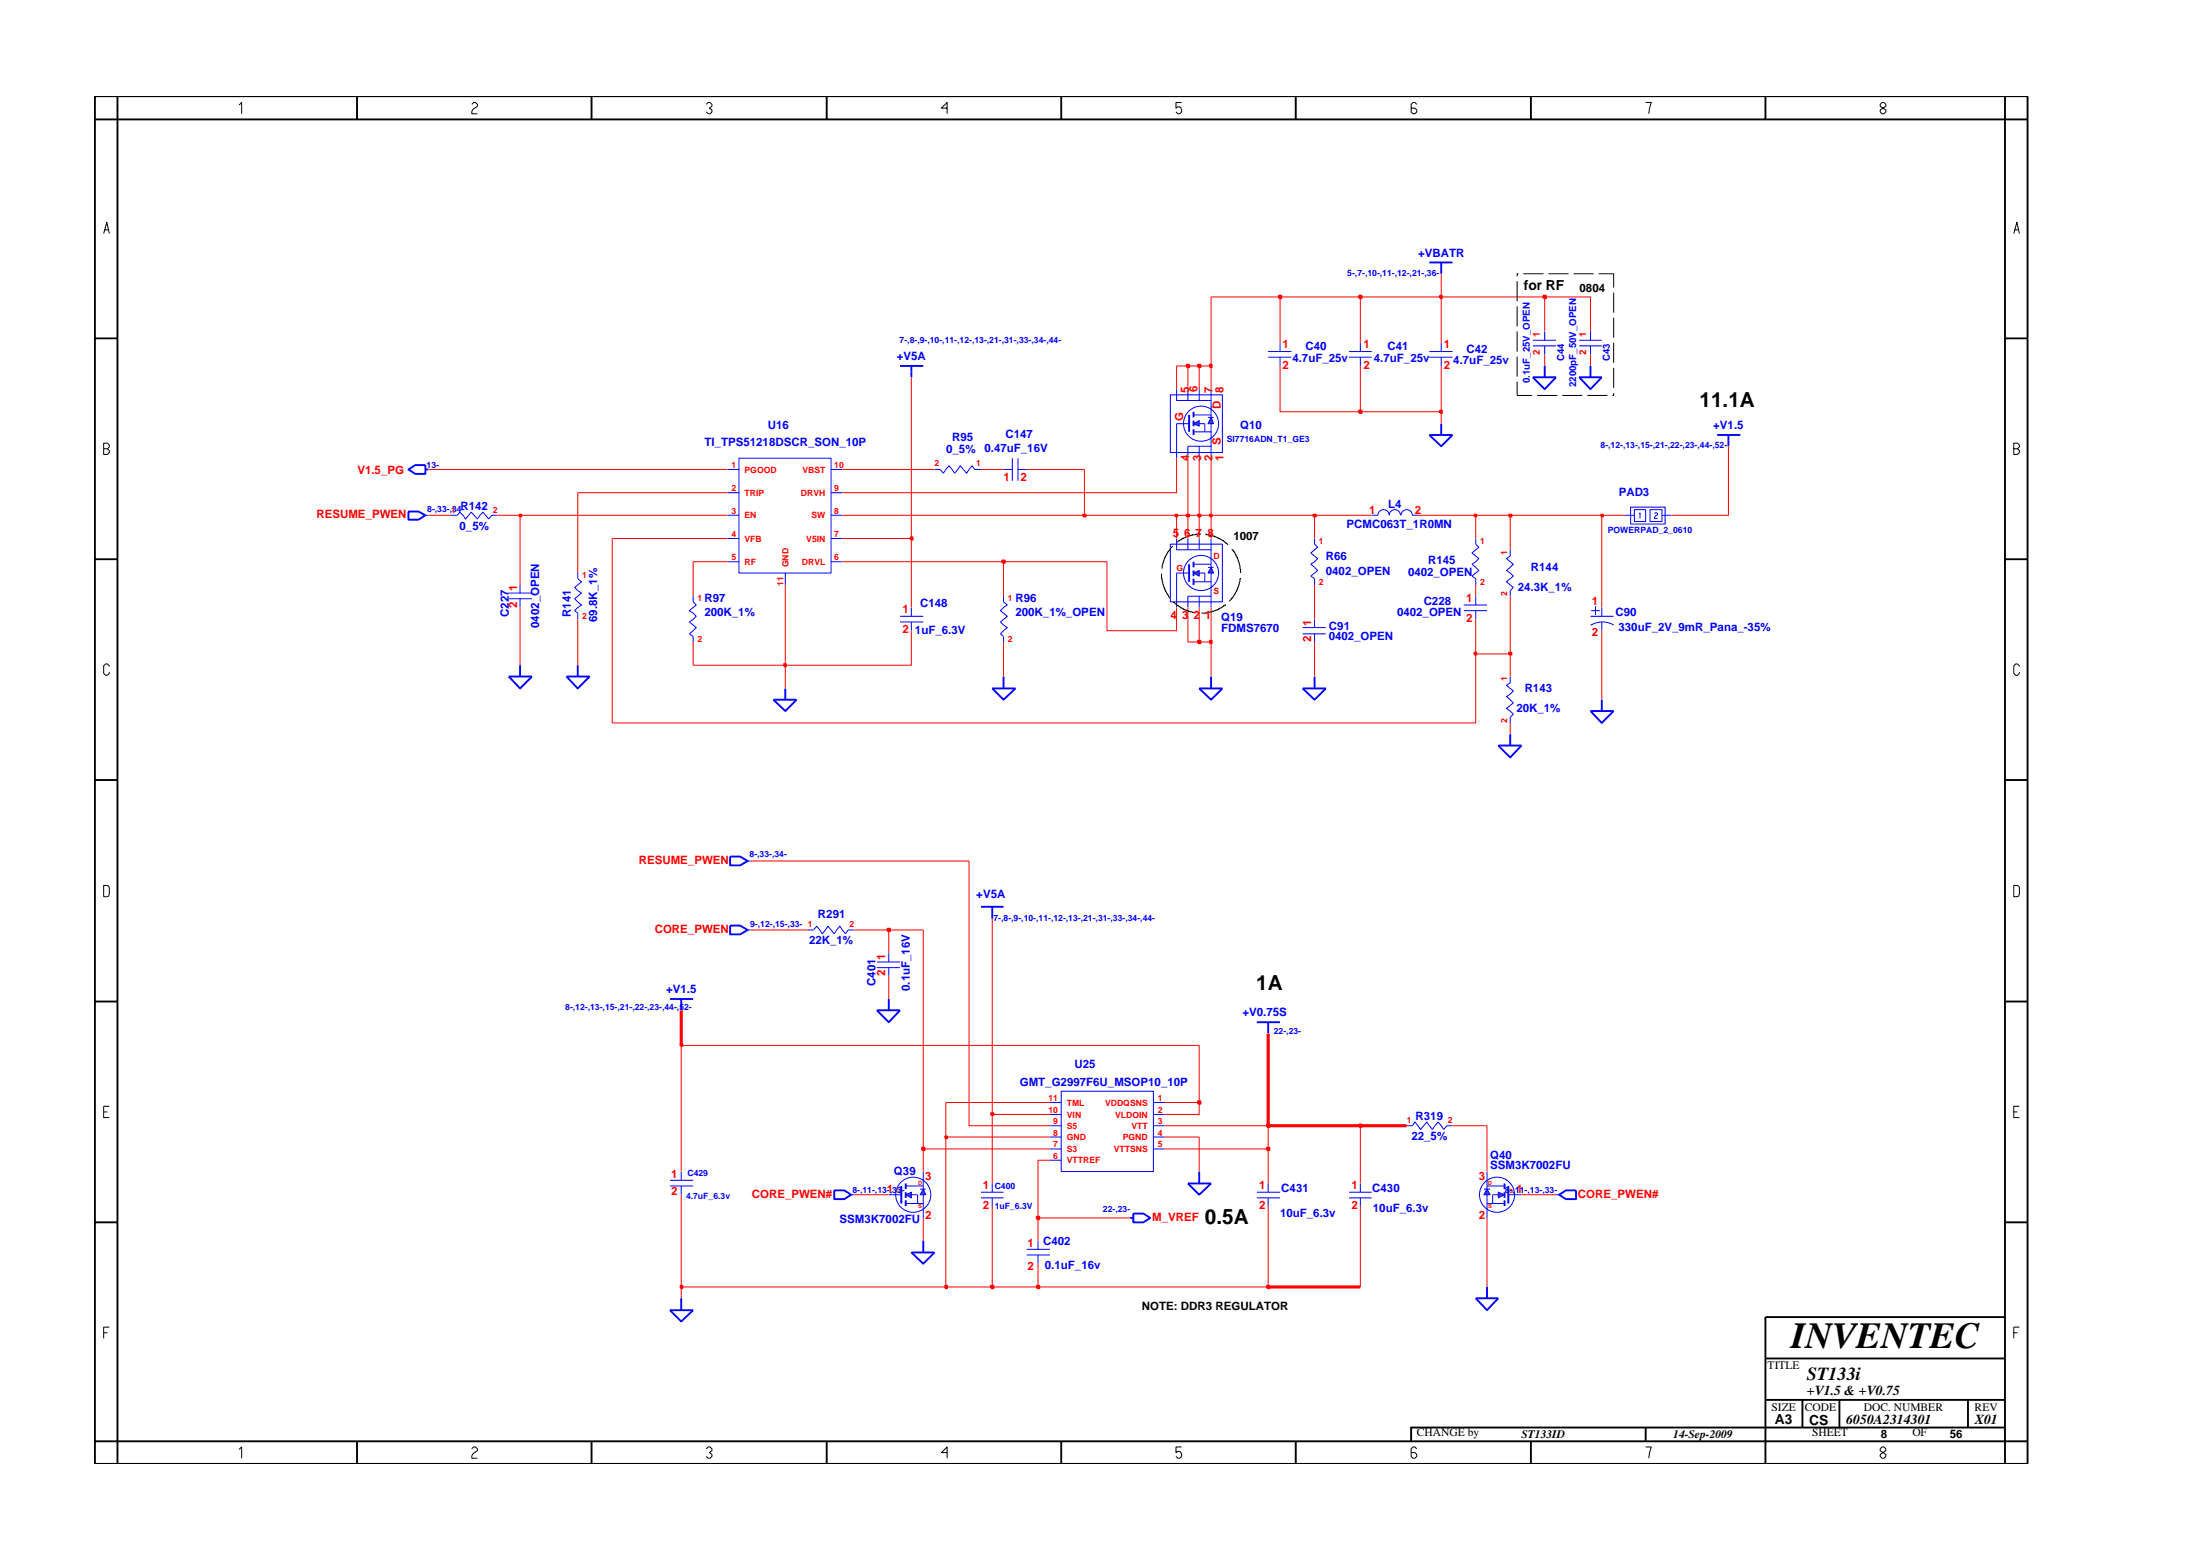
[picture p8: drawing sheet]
<svg xmlns="http://www.w3.org/2000/svg" width="297mm" height="210mm" viewBox="0 0 297 210" stroke-linecap="round" stroke-linejoin="round" font-family="sans-serif">
<g fill="none" stroke="#00f" stroke-width=".14">
<path d="M171.2 47.4h3.2M171.2 48.2h3.2M172.8 46.3v1.1M172.8 48.2v1.2M57.4 69.5h.5M60.9 69.5h.9l.3-.4 .8 .9 .7-.9 .9 .9 .7-.9 .8 .9 .4-.5h.8M78 77.3v.8l.5 .4-.9 .8 .9 .7-.9 .8 .9 .8-.9 .8 .4 .3v.9M177.5 72.7v.7l.4 .5-.9 .7 .9 .8-.9 .7 .9 .9-.9 .8 .5 .3v.8M185.2 69.5h.8a.76 .76 0 0 1 .8-.7 .76 .76 0 0 1 .8 .7 .76 .76 0 0 1 .7-.7 .76 .76 0 0 1 .8 .7M189.2 69.5a.76 .76 0 0 1 .7-.7 .76 .76 0 0 1 .8 .7h.8M121.5 83.2h3.2M121.5 83.9h3.2"/>
<path d="M123 82v1.2M123 83.9v1.2M203.9 91.3v.8l-.5 .4 .9 .7-.9 .8 .9 .9-.9 .7 .9 .8-.4 .4v.8M214.7 83.2h3.2M214.8 82.4h1.2M215.4 81.8v1.2M216.3 82v1.2M216.3 83.9v1.2M217.9 84.3a3 3 0 0 0-3.2 .1M101 116.2h.4M90.5 159.3h3.1M92 158.1v1.2"/>
<path d="M134 159.7v1.2M171.2 159.7v1.2M183.7 159.7v1.2M90.5 160h3.1M92 160v1.2M132.4 160.9h3.1M132.4 161.7h3.1M134 161.7v1.1M169.7 160.9h3.1M169.7 161.7h3.1M171.2 161.7v1.1M182.1 160.9h3.1"/>
<path d="M182.1 161.7h3.1M183.7 161.7v1.1M203.7 161.2h1.7"/>
</g>
<path d="M231.8 58.7h3.2M233.4 58.7v1.5M55.1 69h1.4l.9 .5-.9 .6h-1.4zM214.7 96h3.2l-1.6 1.6zM216.3 94.4v1.6M98.6 115.6h1.3l1.1 .6-1.1 .6h-1.3zM90.5 176.8h3.1l-1.6 1.5zM92 175.2v1.6M152.6 164.4h.4M153 163.8h1.4l.9 .6-.9 .6h-1.4zM203.7 160v2.4" fill="none" stroke="#00f" stroke-width=".25"/>
<path d="M200.8 160.5l.4 .7h-.9z" fill="#3c3cc8"/>
<path d="M200.3 160.5h.9M200.8 160.5l.4 .7h-.9z" fill="none" stroke="#00f" stroke-width=".14"/>
<path d="M202.3 160.9l.8 .3-.8 .5z" fill="#3c3cc8"/>
<g fill="none" stroke="#00f" stroke-width=".14">
<path d="M213.2 45.9h3.1M213.2 46.7h3.1M214.7 44.7v1.2M214.7 46.7v1.2M158.9 77.3h1.7M219.4 69.5h1.3M220.2 68.4h4.6v2.3h-4.6zM220.7 68.8h1.5v1.6h-1.5zM221.3 69.4l.1-.2v.8M222.8 68.8h1.6v1.6h-1.6zM223.4 69.3l.2-.1 .2 .1v.2a.58 .58 0 0 0-.4 .5h.4M224.4 69.5h1.3"/>
<path d="M93.6 80.5v.7l.4 .4-.9 .8 .9 .8-.9 .7 .9 .8-.9 .8 .5 .4v.7M135.5 80.5v.7l.5 .4-.9 .8 .9 .8-.9 .7 .9 .8-.9 .8 .4 .4v.7M197.6 81.6h3.2M197.6 82.4h3.2M199.2 80.5v1.1M199.2 82.4v1.2M101 125.5h.4M118.4 129.8h3.1M118.4 130.6h3.1M120 128.6v1.2M120 130.6v1.1M189.9 151.9h.8l.3-.5 .8 1 .8-1 .8 1 .8-1 .7 1 .5-.5h.7"/>
<path d="M200.8 158.1v2.4M200.8 162.4h2.3M200.8 160h2.3M200.8 161.2v3.2M202.3 160.9l.8 .3-.8 .5zM202.3 161.2h-.8v1.2"/>
<circle cx="202.1" cy="161.2" r="2.37"/>
</g>
<path d="M207 50.9h3.1l-1.5 1.6zM208.6 49.4v1.5M160.6 76.1v2.4M104.4 94.4h3.2l-1.6 1.6zM106 92.9v1.5M175.9 92.9h3.1l-1.5 1.5zM177.5 91.3v1.6M98.6 124.9h1.3l1.1 .6-1.1 .6h-1.3zM203.1 159.7v.8M203.1 160.9v.8M203.1 162v.8" fill="none" stroke="#00f" stroke-width=".25"/>
<path d="M163.5 76.6l.4 .7h-.8z" fill="#3c3cc8"/>
<path d="M163.1 76.6h.8M163.5 76.6l.4 .7h-.8z" fill="none" stroke="#00f" stroke-width=".14"/>
<path d="M161.1 77.3l.8-.3v.8z" fill="#3c3cc8"/>
<g fill="none" stroke="#00f" stroke-width=".14">
<path d="M182.1 47.4h3.1M182.1 48.2h3.1M183.7 46.3v1.1M183.7 48.2v1.2M70.2 78.9v1.1M158 73.4h7v7.8h-7zM158.9 72.7v1.5h4.6M158.9 77.3v4.7M160.4 72.7v1.5M161.1 77.3l.8-.3v.8zM161.1 78.5h2.4M161.1 76.1h2.4"/>
<path d="M161.9 77.3h.8v1.2M161.9 72.7v1.5M163.5 72.7v3.9M163.5 77.3v4.7M199.2 72.7v.7l.5 .5-1 .7 1 .8-1 .7 1 .9-1 .8 .5 .3v.8M68.7 80h3.1M68.7 80.8h3.1M70.2 80.8v1.2M161.9 80.5v1.5M163.5 80.5h-3.1v1.5M120 161.2h1.7"/>
<circle cx="162.2" cy="77.3" r="2.37"/>
</g>
<path d="M193 58.7h3.1l-1.5 1.5zM194.6 57.2v1.5M161.1 75.8v.8M161.1 77v.8M161.1 78.1v.8M68.7 91.3h3.1l-1.6 1.6zM70.2 89.8v1.5M121.7 160v2.4" fill="none" stroke="#00f" stroke-width=".25"/>
<path d="M124.7 160.5l.3 .7h-.8z" fill="#3c3cc8"/>
<path d="M124.2 160.5h.8M124.7 160.5l.3 .7h-.8z" fill="none" stroke="#00f" stroke-width=".14"/>
<path d="M122.3 161.2l.7-.3v.8z" fill="#3c3cc8"/>
<g fill="none" stroke="#00f" stroke-width=".14">
<path d="M158.9 57.2h1.7M207 45.9h3.1M207 46.7h3.1M208.6 44.7v1.2M208.6 46.7v1.2M98.2 63.4h1.6M98.2 66.5h1.6M98.2 69.5h1.6M98.2 72.7h1.6M98.2 75.8h1.6M99.8 61.8h12.4v15.5h-12.4zM106 77.3v1.6"/>
<path d="M112.2 63.4h1.5M112.2 66.5h1.5M112.2 69.5h1.5M112.2 72.7h1.5M112.2 75.8h1.5M126.2 63.4h.7l.5 .5 .7-1 .8 1 .8-1 .8 1 .8-1 .3 .5h.8M135.5 63.4h1.2M136.7 61.8v3.1M137.4 63.4h1.2M137.4 61.8v3.1M203.9 74.2v.8l-.5 .4 .9 .7-.9 .9 .9 .8-.9 .7 .9 .8-.4 .4v.8M175.9 84.7h3.1"/>
<path d="M175.9 85.5h3.1M177.5 83.6v1.1M177.5 85.5v1.1M109.1 125.5h.7l.5-.5 .7 1 .8-1 .8 1 .8-1 .8 1 .3-.5h.8M124.7 158.1v2.4M141.8 148.8h1.5M141.8 150.4h1.5M141.8 151.9h1.5M141.8 153.4h1.5M141.8 155.1h1.5M141.8 156.6h1.5M143.3 147.3h12.4v10.8h-12.4z"/>
<path d="M155.7 148.8h1.6M155.7 150.4h1.6M155.7 151.9h1.6M155.7 153.4h1.6M155.7 155.1h1.6M114.9 161.2h.4M122.3 161.2l.7-.3v.8zM122.3 162.4h2.4M122.3 160h2.4M123 161.2h.9v1.2M124.7 161.2v3.2M138.6 168.6h3.2"/>
<path d="M138.6 169.4h3.2M140.2 167.4v1.2M140.2 169.4v1.1M210.1 161.2h.4"/>
<circle cx="123.3" cy="161.2" r="2.37"/>
</g>
<g fill="none" stroke="#00f" stroke-width=".25">
<path d="M193 35.4h3.1M194.6 35.4v1.5M121.5 49.4h3.2M123 49.4v1.5M160.6 56v2.3M213.2 50.9h3.1l-1.6 1.6zM214.7 49.4v1.5M55.1 63.4l1-.6h1.3v1.2h-1.3zM57.4 63.4h.5M76.5 91.3h3.1l-1.6 1.6zM78 89.8v1.5M134 92.9h3.1l-1.6 1.5z"/>
<path d="M135.5 91.3v1.6M161.9 92.9h3.1l-1.5 1.5zM163.5 91.3v1.6M203.9 99.1v1.5M202.3 100.6h3.1l-1.5 1.6zM90.5 134.8h3.1M92 134.8v1.5M118.4 136.3h3.1l-1.5 1.7zM120 134.8v1.5M132.4 122.4h3.1M134 122.4v1.6M169.7 138h3.1"/>
<path d="M171.2 138v1.5M122.3 159.7v.8M160.4 159.7h3.1l-1.6 1.5zM161.9 158.1v1.6M112.6 160.6h1.4l.9 .6-.9 .6h-1.4zM122.3 160.9v.8M122.3 162v.8M123 169h3.2l-1.5 1.5zM124.7 167.4v1.6M199.2 175.2h3.1l-1.5 1.6zM200.8 173.7v1.5M210.5 161.2l.9-.6h1.4v1.2h-1.4z"/>
</g>
<path d="M163.5 56.3l.4 .9h-.8z" fill="#3c3cc8"/>
<path d="M163.1 56.3h.8M163.5 56.3l.4 .9h-.8z" fill="none" stroke="#00f" stroke-width=".14"/>
<path d="M161.1 57.2l.8-.4v.7z" fill="#3c3cc8"/>
<g fill="none" stroke="#00f" stroke-width=".14">
<path d="M158 53.3h7v7.8h-7zM158.9 52.5v1.5h4.6M158.9 57.2v4.6M160.4 52.5v1.5M161.1 57.2l.8-.4v.7zM161.1 58.3h2.4M161.1 56h2.4M161.9 57.2h.8v1.1M161.9 52.5v1.5M163.5 52.5v3.8M163.5 57.2v4.6M193 47.4h3.1"/>
<path d="M193 48.2h3.1M194.6 46.3v1.1M194.6 48.2v1.2M161.9 60.2v1.6M163.5 60.2h-3.1v1.6"/>
<circle cx="162.2" cy="57.2" r="2.37"/>
</g>
<path d="M161.1 55.6v.7M161.1 56.8v.7M161.1 57.9v.8" fill="none" stroke="#00f" stroke-width=".25"/>
<path d="M92 173.7v1.5" fill="none" stroke="#f00" stroke-width=".14"/>
<path d="M91.9 173.5h.2v.3h-.2z" fill-rule="evenodd" fill="#8e2323"/>
<path d="M91.9 173.5h.2v.3h-.2z" fill="none" stroke="#f00" stroke-width=".25"/>
<path d="M92 161.2v12.5h35.7" fill="none" stroke="#f00" stroke-width=".14"/>
<path d="M127.6 173.5h.3v.3h-.3z" fill-rule="evenodd" fill="#8e2323"/>
<path d="M127.6 173.5h.3v.3h-.3z" fill="none" stroke="#f00" stroke-width=".25"/>
<path d="M127.7 153.4v20.3h6.3" fill="none" stroke="#f00" stroke-width=".14"/>
<path d="M133.8 173.5h.3v.3h-.3z" fill-rule="evenodd" fill="#8e2323"/>
<path d="M133.8 173.5h.3v.3h-.3z" fill="none" stroke="#f00" stroke-width=".25"/>
<path d="M134 162.8v10.9h6.2" fill="none" stroke="#f00" stroke-width=".14"/>
<path d="M140 173.5h.3v.3h-.3z" fill-rule="evenodd" fill="#8e2323"/>
<path d="M140 173.5h.3v.3h-.3z" fill="none" stroke="#f00" stroke-width=".25"/>
<path d="M140.2 170.5v3.2h31" fill="none" stroke="#f00" stroke-width=".14"/>
<path d="M171.1 173.5h.3v.3h-.3z" fill-rule="evenodd" fill="#8e2323"/>
<path d="M171.1 173.5h.3v.3h-.3z" fill="none" stroke="#f00" stroke-width=".25"/>
<path d="M124.7 164.4v3M140.2 164.4v3M171.2 162.8v10.9M183.7 162.8v10.9M200.8 164.4v9.3" fill="none" stroke="#f00" stroke-width=".14"/>
<path d="M171.2 173.7h12.5" fill="none" stroke="#f00" stroke-width=".42"/>
<path d="M140 164.2h.3v.3h-.3z" fill-rule="evenodd" fill="#8e2323"/>
<path d="M140 164.2h.3v.3h-.3z" fill="none" stroke="#f00" stroke-width=".25"/>
<path d="M92 141.1v17M124.7 155.1v3M134 150.4v9.3M141.8 156.6h-1.6v7.8h12.4M161.9 153.4v4.7M171.2 155.1v4.6M183.7 151.9v7.8M200.8 151.9v6.2M115.3 161.2h4.7M205.4 161.2h4.7" fill="none" stroke="#f00" stroke-width=".14"/>
<path d="M124.5 154.9h.3v.3h-.3z" fill-rule="evenodd" fill="#8e2323"/>
<path d="M124.5 154.9h.3v.3h-.3z" fill="none" stroke="#f00" stroke-width=".25"/>
<path d="M124.7 125.5v29.6h17.1M157.3 155.1h13.9" fill="none" stroke="#f00" stroke-width=".14"/>
<path d="M171.1 154.9h.3v.3h-.3z" fill-rule="evenodd" fill="#8e2323"/>
<path d="M171.1 154.9h.3v.3h-.3z" fill="none" stroke="#f00" stroke-width=".25"/>
<path d="M171.2 151.9v3.2" fill="none" stroke="#f00" stroke-width=".14"/>
<path d="M127.6 153.4h.3v.2h-.3z" fill-rule="evenodd" fill="#8e2323"/>
<path d="M127.6 153.4h.3v.2h-.3z" fill="none" stroke="#f00" stroke-width=".25"/>
<path d="M130.8 116.2v35.7h11M127.7 148.8v4.6h14.1M157.3 153.4h4.6M157.3 151.9h13.9" fill="none" stroke="#f00" stroke-width=".14"/>
<path d="M171.1 151.8h.3v.3h-.3z" fill-rule="evenodd" fill="#8e2323"/>
<path d="M171.1 151.8h.3v.3h-.3z" fill="none" stroke="#f00" stroke-width=".25"/>
<path d="M171.2 139.5v12.4h12.5" fill="none" stroke="#f00" stroke-width=".42"/>
<path d="M183.5 151.8h.3v.3h-.3z" fill-rule="evenodd" fill="#8e2323"/>
<path d="M183.5 151.8h.3v.3h-.3z" fill="none" stroke="#f00" stroke-width=".25"/>
<path d="M183.7 151.9h6.2" fill="none" stroke="#f00" stroke-width=".42"/>
<path d="M196.1 151.9h4.7" fill="none" stroke="#f00" stroke-width=".14"/>
<path d="M133.8 150.2h.3v.3h-.3z" fill-rule="evenodd" fill="#8e2323"/>
<path d="M133.8 150.2h.3v.3h-.3z" fill="none" stroke="#f00" stroke-width=".25"/>
<path d="M134 124v26.4h7.8M127.7 148.8h14.1M157.3 148.8h4.6v1.6h-4.6" fill="none" stroke="#f00" stroke-width=".14"/>
<path d="M161.7 148.6h.4v.4h-.4z" fill-rule="evenodd" fill="#8e2323"/>
<path d="M161.7 148.6h.4v.4h-.4z" fill="none" stroke="#f00" stroke-width=".25"/>
<path d="M161.9 141.1v7.7" fill="none" stroke="#f00" stroke-width=".14"/>
<path d="M91.9 140.9h.2v.3h-.2z" fill-rule="evenodd" fill="#8e2323"/>
<path d="M91.9 140.9h.2v.3h-.2z" fill="none" stroke="#f00" stroke-width=".25"/>
<path d="M101.4 125.5h7.7M115.3 125.5h4.7v3.1M120 131.7v3.1M92 141.1h69.9" fill="none" stroke="#f00" stroke-width=".14"/>
<path d="M92 136.3v4.8" fill="none" stroke="#f00" stroke-width=".42"/>
<path d="M119.8 125.3h.4v.4h-.4z" fill-rule="evenodd" fill="#8e2323"/>
<path d="M119.8 125.3h.4v.4h-.4z" fill="none" stroke="#f00" stroke-width=".25"/>
<path d="M82.7 72.7v24.9h116.5v-9.3M70.2 82v7.8M78 83.6v6.2M93.6 86.6v3.2h12.4v3.1M135.5 86.6v4.7M163.5 86.6v4.7M177.5 86.6v4.7M203.9 88.3v3M203.9 97.6v1.5M216.3 85.1v9.3M101.4 116.2h29.4M120 125.5h4.7" fill="none" stroke="#f00" stroke-width=".14"/>
<path d="M105.9 89.6h.2v.3h-.2z" fill-rule="evenodd" fill="#8e2323"/>
<path d="M105.9 89.6h.2v.3h-.2z" fill="none" stroke="#f00" stroke-width=".25"/>
<path d="M106 78.9v10.9h17v-4.7" fill="none" stroke="#f00" stroke-width=".14"/>
<path d="M199.1 88.1h.2v.2h-.2z" fill-rule="evenodd" fill="#8e2323"/>
<path d="M199.1 88.1h.2v.2h-.2z" fill="none" stroke="#f00" stroke-width=".25"/>
<path d="M199.2 83.6v4.7h4.7" fill="none" stroke="#f00" stroke-width=".14"/>
<path d="M203.7 88.1h.4v.2h-.4z" fill-rule="evenodd" fill="#8e2323"/>
<path d="M203.7 88.1h.4v.2h-.4z" fill="none" stroke="#f00" stroke-width=".25"/>
<path d="M160.4 82v4.6h1.5M203.9 80.5v7.8" fill="none" stroke="#f00" stroke-width=".14"/>
<path d="M161.7 86.5h.4v.3h-.4z" fill-rule="evenodd" fill="#8e2323"/>
<path d="M161.7 86.5h.4v.3h-.4z" fill="none" stroke="#f00" stroke-width=".25"/>
<path d="M161.9 82v4.6h1.6" fill="none" stroke="#f00" stroke-width=".14"/>
<path d="M163.4 86.5h.2v.3h-.2z" fill-rule="evenodd" fill="#8e2323"/>
<path d="M163.4 86.5h.2v.3h-.2z" fill="none" stroke="#f00" stroke-width=".25"/>
<path d="M70.2 69.5v9.4M78 66.5v10.8M98.2 75.8h-4.6v4.7M113.7 75.8h21.8v4.7M123 72.7v9.3M149.5 75.8v9.3h9.4v-3.1M177.5 78.9v4.7M199.2 78.9v1.6M216.3 69.5v12.5M163.5 82v4.6" fill="none" stroke="#f00" stroke-width=".14"/>
<path d="M135.3 75.6h.4v.4h-.4z" fill-rule="evenodd" fill="#8e2323"/>
<path d="M135.3 75.6h.4v.4h-.4z" fill="none" stroke="#f00" stroke-width=".25"/>
<path d="M82.7 72.7h15.5M113.7 72.7h9.3M135.5 75.8h14M203.9 69.5v4.7" fill="none" stroke="#f00" stroke-width=".14"/>
<path d="M123 72.5h.2v.3h-.2z" fill-rule="evenodd" fill="#8e2323"/>
<path d="M123 72.5h.2v.3h-.2z" fill="none" stroke="#f00" stroke-width=".25"/>
<path d="M123 50.9v21.8M57.9 69.5h3M67.2 69.5h3M158.9 69.5v3.2M160.4 69.5v3.2M161.9 69.5v3.2M163.5 69.5v3.2M177.5 69.5v3.2M199.2 69.5v3.2" fill="none" stroke="#f00" stroke-width=".14"/>
<path d="M70.1 69.5h.3v.2h-.3z" fill-rule="evenodd" fill="#8e2323"/>
<path d="M70.1 69.5h.3v.2h-.3z" fill="none" stroke="#f00" stroke-width=".25"/>
<path d="M70.2 69.5h28M113.7 69.5h32.7" fill="none" stroke="#f00" stroke-width=".14"/>
<path d="M146.2 69.5h.4v.2h-.4z" fill-rule="evenodd" fill="#8e2323"/>
<path d="M146.2 69.5h.4v.2h-.4z" fill="none" stroke="#f00" stroke-width=".25"/>
<path d="M146.4 63.4v6.1h12.5" fill="none" stroke="#f00" stroke-width=".14"/>
<path d="M158.7 69.5h.2v.2h-.2z" fill-rule="evenodd" fill="#8e2323"/>
<path d="M158.7 69.5h.2v.2h-.2z" fill="none" stroke="#f00" stroke-width=".25"/>
<path d="M158.9 69.5h1.5" fill="none" stroke="#f00" stroke-width=".14"/>
<path d="M160.2 69.5h.4v.2h-.4z" fill-rule="evenodd" fill="#8e2323"/>
<path d="M160.2 69.5h.4v.2h-.4z" fill="none" stroke="#f00" stroke-width=".25"/>
<path d="M160.4 61.8v7.7h1.5" fill="none" stroke="#f00" stroke-width=".14"/>
<path d="M161.7 69.5h.4v.2h-.4z" fill-rule="evenodd" fill="#8e2323"/>
<path d="M161.7 69.5h.4v.2h-.4z" fill="none" stroke="#f00" stroke-width=".25"/>
<path d="M161.9 61.8v7.7h1.6" fill="none" stroke="#f00" stroke-width=".14"/>
<path d="M163.4 69.5h.2v.2h-.2z" fill-rule="evenodd" fill="#8e2323"/>
<path d="M163.4 69.5h.2v.2h-.2z" fill="none" stroke="#f00" stroke-width=".25"/>
<path d="M163.5 61.8v7.7h14" fill="none" stroke="#f00" stroke-width=".14"/>
<path d="M177.3 69.5h.4v.2h-.4z" fill-rule="evenodd" fill="#8e2323"/>
<path d="M177.3 69.5h.4v.2h-.4z" fill="none" stroke="#f00" stroke-width=".25"/>
<path d="M177.5 69.5h7.7M191.5 69.5h7.7" fill="none" stroke="#f00" stroke-width=".14"/>
<path d="M199.1 69.5h.2v.2h-.2z" fill-rule="evenodd" fill="#8e2323"/>
<path d="M199.1 69.5h.2v.2h-.2z" fill="none" stroke="#f00" stroke-width=".25"/>
<path d="M199.2 69.5h4.7" fill="none" stroke="#f00" stroke-width=".14"/>
<path d="M203.7 69.5h.4v.2h-.4z" fill-rule="evenodd" fill="#8e2323"/>
<path d="M203.7 69.5h.4v.2h-.4z" fill="none" stroke="#f00" stroke-width=".25"/>
<path d="M203.9 69.5h12.4" fill="none" stroke="#f00" stroke-width=".14"/>
<path d="M216.2 69.5h.2v.2h-.2z" fill-rule="evenodd" fill="#8e2323"/>
<path d="M216.2 69.5h.2v.2h-.2z" fill="none" stroke="#f00" stroke-width=".25"/>
<path d="M172.8 49.4v6.2h10.9M194.6 55.6v1.6M57.9 63.4h40.3M78 66.5h20.2M113.7 63.4h12.5M132.4 63.4h3.1M138.6 63.4h7.8M158.9 61.8v4.7h-45.2M216.3 69.5h3.1M233.4 60.2v9.3h-7.7" fill="none" stroke="#f00" stroke-width=".14"/>
<path d="M183.5 55.4h.3v.3h-.3z" fill-rule="evenodd" fill="#8e2323"/>
<path d="M183.5 55.4h.3v.3h-.3z" fill="none" stroke="#f00" stroke-width=".25"/>
<path d="M183.7 49.4v6.2h10.9" fill="none" stroke="#f00" stroke-width=".14"/>
<path d="M194.4 55.4h.3v.3h-.3z" fill-rule="evenodd" fill="#8e2323"/>
<path d="M194.4 55.4h.3v.3h-.3z" fill="none" stroke="#f00" stroke-width=".25"/>
<path d="M158.9 52.5v-3.1h1.5v3.1M161.9 49.4v3.1M163.5 49.4v3.1M194.6 49.4v6.2" fill="none" stroke="#f00" stroke-width=".14"/>
<path d="M160.2 49.2h.4v.4h-.4z" fill-rule="evenodd" fill="#8e2323"/>
<path d="M160.2 49.2h.4v.4h-.4z" fill="none" stroke="#f00" stroke-width=".25"/>
<path d="M160.4 49.4h1.5" fill="none" stroke="#f00" stroke-width=".14"/>
<path d="M161.7 49.2h.4v.4h-.4z" fill-rule="evenodd" fill="#8e2323"/>
<path d="M161.7 49.2h.4v.4h-.4z" fill="none" stroke="#f00" stroke-width=".25"/>
<path d="M161.9 49.4h1.6" fill="none" stroke="#f00" stroke-width=".14"/>
<path d="M163.4 49.2h.2v.4h-.2z" fill-rule="evenodd" fill="#8e2323"/>
<path d="M163.4 49.2h.2v.4h-.2z" fill="none" stroke="#f00" stroke-width=".25"/>
<path d="M172.8 46.3v-6.2h-9.3v9.3M183.7 40.1v6.2M194.6 40.1v6.2M208.6 40.1v4.6M208.6 47.9v1.5M214.7 40.1v4.6M214.7 47.9v1.5" fill="none" stroke="#f00" stroke-width=".14"/>
<path d="M172.7 39.9h.3v.3h-.3z" fill-rule="evenodd" fill="#8e2323"/>
<path d="M172.7 39.9h.3v.3h-.3z" fill="none" stroke="#f00" stroke-width=".25"/>
<path d="M172.8 40.1h10.9" fill="none" stroke="#f00" stroke-width=".14"/>
<path d="M183.5 39.9h.3v.3h-.3z" fill-rule="evenodd" fill="#8e2323"/>
<path d="M183.5 39.9h.3v.3h-.3z" fill="none" stroke="#f00" stroke-width=".25"/>
<path d="M183.7 40.1h10.9" fill="none" stroke="#f00" stroke-width=".14"/>
<path d="M194.4 39.9h.3v.3h-.3z" fill-rule="evenodd" fill="#8e2323"/>
<path d="M194.4 39.9h.3v.3h-.3z" fill="none" stroke="#f00" stroke-width=".25"/>
<path d="M194.6 36.9v3.2h14" fill="none" stroke="#f00" stroke-width=".14"/>
<path d="M208.4 39.9h.3v.3h-.3z" fill-rule="evenodd" fill="#8e2323"/>
<path d="M208.4 39.9h.3v.3h-.3z" fill="none" stroke="#f00" stroke-width=".25"/>
<path d="M208.6 40.1h6.1" fill="none" stroke="#f00" stroke-width=".14"/>
<g fill="none" stroke="#000" stroke-width=".25">
<path d="M12.8 13h261v184.6h-261zM12.8 16.1h261M15.9 13v184.6M48.2 13v3.1M79.9 13v3.1M111.6 13v3.1M143.3 13v3.1M174.9 13v3.1M206.7 13v3.1M238.4 13v3.1M270.7 13v184.6M12.8 45.7h3.1"/>
<path d="M270.7 45.7h3.1M12.8 75.5h3.1M270.7 75.5h3.1M12.8 105.3h3.1M270.7 105.3h3.1M12.8 135.2h3.1M270.7 135.2h3.1M12.8 165h3.1M270.7 165h3.1M270.7 177.7h-32.3v19.9M12.8 194.5h261M48.2 194.5v3.1"/>
<path d="M79.9 194.5v3.1M111.6 194.5v3.1M143.3 194.5v3.1M174.9 194.5v3.1M206.7 194.5v3.1M222.2 192.6v1.9M238.4 183.3h32.3M238.4 188.9h32.3M243.4 188.9v3.7M248.4 188.9v3.7M265.7 188.9v3.7M270.7 192.6h-80.2v1.9"/>
</g>
<g fill="none" stroke="#000" stroke-width=".14">
<path d="M32.3 14.2l.3-.4v1.6M63.7 14.1l.3-.3h.2l.3 .3v.2l-.5 .4-.3 .4v.3h.8M95.4 14.1l.2-.3h.3l.2 .3v.2l-.3 .3 .3 .2v.3l-.2 .3h-.3l-.2-.3M127.9 14.6h-.8l.8-.8v1.6M159.5 13.8h-.7v.8l.2-.2a.5 .5 0 0 1 .5 .7l-.2 .3h-.3l-.2-.3M191.3 14.1l-.3-.3h-.2l-.3 .3v1l.3 .3h.2l.3-.3v-.3l-.3-.2h-.5M222.2 13.8h.8l-.4 1.6M254.1 13.8l-.2 .3v.2l.7 .5v.3l-.2 .3h-.3l-.2-.3v-.3l.7-.5v-.2l-.2-.3zM14 31.5l.4-1.5 .4 1.5M14.1 31h.6M204.8 38v2.7M205 36.9h-.2v.4"/>
<path d="M205.7 36.9h2.7M209.1 36.9h2.7M212.5 36.9h2.7M215.8 36.9h2.1v1.9M217.9 39.5v2.7M271.9 31.5l.4-1.5 .4 1.5M272 31h.6M14 59.8h.5l.3 .3v.2l-.3 .3 .3 .2v.3l-.3 .2h-.5zM204.8 51.5v1.9h2.1M204.8 41.3v2.8M204.8 44.7v2.7M204.8 48.1v2.7"/>
<path d="M207.5 53.4h2.8M210.9 53.4h2.7M214.3 53.4h2.7M217.9 53v.4h-.2M217.9 42.9v2.7M217.9 46.3v2.7M217.9 49.6v2.8M14 60.6h.5M156.8 77.4v.7h.1v.4l.3 .9h.1v.4h.1l.5 .9M158.4 73.7l-.4 .3-.2 .4-.1 .1-.4 .7-.4 1.1v.4M162.2 72.1h-.7v.1h-.5l-.6 .1v.1l-.8 .3v.1l-.4 .1-.3 .3M162.8 72.1v.1h.6l.5 .1v.1l.6 .2v.1l.6 .2 .7 .6"/>
<path d="M166.3 74.1l.4 .4 .3 .7h.1l.3 1.1 .1 1M167.5 78l-.2 .9-.3 .9h-.1l-.5 .9-.4 .4M271.9 60.6h.5l.3-.3v-.2l-.3-.3h-.5v1.5h.5l.3-.2v-.3l-.3-.2M14.8 89.9l-.3-.3h-.2l-.3 .3v1l.3 .2h.2l.3-.2v-.2M158.4 81.2l1.1 .9h.1l.6 .3 .9 .3h.4M165.5 81.6l-.1 .1h-.2l-.3 .4-.4 .1-.1 .1-1.1 .4h-1.1M272.7 89.9l-.3-.3h-.3l-.2 .3v1l.2 .2h.3l.3-.2v-.2M14 119.5l.7 .1 .1 .2-.1 1.1-.7 .1zM271.9 119.5l.7 .1 .1 .2-.1 1.1-.7 .1zM14 150.1h.5M14.8 149.3h-.8v1.5h.8M271.9 150.1h.5"/>
<path d="M272.7 149.3h-.8v1.5h.8M14 179.9h.5M14.8 179.1h-.8v1.5M271.9 179.9h.5M272.7 179.1h-.8v1.5M32.3 195.6l.3-.3v1.5M63.7 195.5l.3-.2h.2l.3 .2v.3l-.5 .3-.3 .4v.3h.8M95.4 195.5l.2-.2h.3l.2 .2v.3l-.3 .2 .3 .3v.2l-.2 .3h-.3l-.2-.3M127.9 196h-.8l.8-.7v1.5M159.5 195.3h-.7v.7l.2-.1a.5 .5 0 0 1 .5 .6l-.2 .3h-.3l-.2-.3M191.3 195.5l-.3-.2h-.2l-.3 .2v1l.3 .3h.2l.3-.3v-.2l-.3-.3h-.5M222.2 195.3h.8l-.4 1.5"/>
<path d="M254.1 195.3l-.2 .2v.3l.7 .5v.2l-.2 .3h-.3l-.2-.3v-.2l.7-.5v-.3l-.2-.2z"/>
</g>
<text font-size="5" x="241.8" y="181.9">INVENTEC</text>
<g font-size="2.8">
<text x="229.5" y="54.9">11.1A</text>
<text x="169.6" y="133.6">1A</text>
<text x="162.7" y="165.2">0.5A</text>
</g>
<text font-size="2.5" x="244" y="186.3">ST133i</text>
<g font-size="1.9">
<text x="205.7" y="39.1">for RF</text>
<text x="244" y="188.2">+V1.5 &amp; +V0.75</text>
<text x="239.6" y="192.2">A3</text>
<text x="244.3" y="192.3">CS</text>
<text x="249.3" y="192.2">6050A2314301</text>
<text x="266.6" y="192.2">X01</text>
</g>
<g font-size="1.6" fill="#00f">
<text x="191.5" y="34.7">+VBATR</text>
<text x="176.2" y="47.2">C40</text>
<text x="187.3" y="47.2">C41</text>
<text x="198" y="47.7">C42</text>
<text x="121.1" y="48.6">+V5A</text>
<text x="174.5" y="48.9">4.7uF_25v</text>
<text x="185.5" y="48.9">4.7uF_25v</text>
<text x="196.2" y="49.1">4.7uF_25v</text>
<text x="103.7" y="57.9">U16</text>
<text x="128.6" y="59.5">R95</text>
<text x="135.8" y="59.1">C147</text>
<text x="167.4" y="57.9">Q10</text>
<text x="231.3" y="57.9">+V1.5</text>
<text x="95.1" y="60.2">TI_TPS51218DSCR_SON_10P</text>
<text x="127.8" y="61.1">0_5%</text>
<text x="132.9" y="61">0.47uF_16V</text>
<text x="62.1" y="71.5">0_5%</text>
<text x="62.2" y="68.8">R142</text>
<text x="181.8" y="71.3">PCMC063T_1R0MN</text>
<text x="187.4" y="68.6">L4</text>
<text x="218.6" y="66.9">PAD3</text>
<text x="179" y="75.6">R66</text>
<text x="179" y="77.6">0402_OPEN</text>
<text x="190.1" y="77.7">0402_OPEN</text>
<text x="192.8" y="76.1">R145</text>
<text x="206.7" y="77">R144</text>
<text x="68.7" y="83.3" transform="rotate(-90 68.7 83.3)">C227</text>
<text x="77.1" y="83.3" transform="rotate(-90 77.1 83.3)">R141</text>
<text x="80.6" y="83.9" transform="rotate(-90 80.6 83.9)">69.8K_1%</text>
<text x="95.1" y="81.2">R97</text>
<text x="95.1" y="83.2">200K_1%</text>
<text x="124.2" y="81.9">C148</text>
<text x="137.1" y="81.2">R96</text>
<text x="137.1" y="83.2">200K_1%_OPEN</text>
<text x="164.9" y="83.8">Q19</text>
<text x="188.6" y="83.1">0402_OPEN</text>
<text x="192.2" y="81.6">C228</text>
<text x="204.9" y="79.7">24.3K_1%</text>
<text x="218.1" y="83.2">C90</text>
<text x="72.8" y="84.7" transform="rotate(-90 72.8 84.7)">0402_OPEN</text>
<text x="123.5" y="85.6">1uF_6.3V</text>
<text x="164.9" y="85.3">FDMS7670</text>
<text x="179.4" y="86.3">0402_OPEN</text>
<text x="179.4" y="85">C91</text>
<text x="218.5" y="85.2">330uF_2V_9mR_Pana_-35%</text>
<text x="205.9" y="93.4">R143</text>
<text x="204.7" y="96.1">20K_1%</text>
<text x="110.4" y="123.9">R291</text>
<text x="131.8" y="121.2">+V5A</text>
<text x="109.2" y="127.5">22K_1%</text>
<text x="89.9" y="134.1">+V1.5</text>
<text x="118.2" y="133" transform="rotate(-90 118.2 133)">C401</text>
<text x="122.8" y="133.7" transform="rotate(-90 122.8 133.7)">0.1uF_16V</text>
<text x="167.8" y="137.2">+V0.75S</text>
<text x="137.7" y="146.5">GMT_G2997F6U_MSOP10_10P</text>
<text x="145.1" y="144.1">U25</text>
<text x="190.6" y="153.9">22_5%</text>
<text x="191.1" y="151.2">R319</text>
<text x="120.7" y="158.5">Q39</text>
<text x="173" y="160.9">C431</text>
<text x="185.3" y="160.8">C430</text>
<text x="201.2" y="157.8">SSM3K7002FU</text>
<text x="201.2" y="156.4">Q40</text>
<text x="113.4" y="165">SSM3K7002FU</text>
<text x="172.8" y="164.2">10uF_6.3v</text>
<text x="185.4" y="163.5">10uF_6.3v</text>
<text x="140.8" y="168">C402</text>
<text x="141.1" y="171.3">0.1uF_16v</text>
</g>
<g font-size="1.6">
<text x="213.3" y="39.4">0804</text>
<text x="166.5" y="72.9">1007</text>
<text x="154.2" y="176.8">NOTE: DDR3 REGULATOR</text>
<text x="238.7" y="184.8">TITLE</text>
<text x="239.2" y="190.4">SIZE</text>
<text x="243.7" y="190.4">CODE</text>
<text x="251.6" y="190.4">DOC. NUMBER</text>
<text x="266.6" y="190.4">REV</text>
<text x="191.3" y="193.8">CHANGE by</text>
<text x="205.4" y="194.1">ST133ID</text>
<text x="225.9" y="194.1">14-Sep-2009</text>
<text x="244.7" y="193.8">SHEET</text>
<text x="253.9" y="194.1">8</text>
<text x="258.2" y="193.8">OF</text>
<text x="263.3" y="194.1">56</text>
</g>
<g font-size="1.6" fill="#f00">
<text x="173.2" y="47">1</text>
<text x="184.1" y="47">1</text>
<text x="194.9" y="47">1</text>
<text x="160.6" y="53" transform="rotate(-90 160.6 53)">5</text>
<text x="161.7" y="53" transform="rotate(-90 161.7 53)">6</text>
<text x="163.7" y="53" transform="rotate(-90 163.7 53)">7</text>
<text x="173.2" y="49.8">2</text>
<text x="184.1" y="49.8">2</text>
<text x="194.9" y="49.8">2</text>
<text x="159.8" y="56.8" transform="rotate(-90 159.8 56.8)">G</text>
<text x="164.8" y="55.2" transform="rotate(-90 164.8 55.2)">D 8</text>
<text x="48.2" y="63.9">V1.5_PG</text>
<text x="135.5" y="64.9">1</text>
<text x="137.8" y="64.9">2</text>
<text x="160.6" y="62.2" transform="rotate(-90 160.6 62.2)">4</text>
<text x="162.2" y="62.2" transform="rotate(-90 162.2 62.2)">3</text>
<text x="163.7" y="62.2" transform="rotate(-90 163.7 62.2)">2</text>
<text x="164.8" y="60.1" transform="rotate(-90 164.8 60.1)">S</text>
<text x="165.2" y="62.2" transform="rotate(-90 165.2 62.2)">1</text>
<text x="42.7" y="69.9">RESUME_PWEN</text>
<text x="184.9" y="69.4">1</text>
<text x="191" y="69.4">2</text>
<text x="158.4" y="72.5">5</text>
<text x="159.9" y="72.5">6</text>
<text x="161.4" y="72.5">7</text>
<text x="163" y="72.5">8</text>
<text x="69.8" y="82" transform="rotate(-90 69.8 82)">2</text>
<text x="69.8" y="79.8" transform="rotate(-90 69.8 79.8)">1</text>
<text x="121.8" y="82.7">1</text>
<text x="158" y="83.6">4</text>
<text x="159.6" y="83.6">3</text>
<text x="161.1" y="83.6">2</text>
<text x="162.7" y="83.6">1</text>
<text x="198" y="81.2">1</text>
<text x="198" y="83.9">2</text>
<text x="214.9" y="81.6">1</text>
<text x="121.8" y="85.5">2</text>
<text x="177" y="86.6" transform="rotate(-90 177 86.6)">2</text>
<text x="177" y="84.5" transform="rotate(-90 177 84.5)">1</text>
<text x="214.9" y="85.9">2</text>
<text x="86.2" y="116.6">RESUME_PWEN</text>
<text x="88.4" y="125.9">CORE_PWEN</text>
<text x="119.5" y="131.7" transform="rotate(-90 119.5 131.7)">2</text>
<text x="119.5" y="129.5" transform="rotate(-90 119.5 129.5)">1</text>
<text x="90.6" y="159">1</text>
<text x="90.6" y="161.3">2</text>
<text x="101.5" y="161.6">CORE_PWEN#</text>
<text x="119.7" y="161.1">1</text>
<text x="124.9" y="159.2">3</text>
<text x="132.7" y="160.5">1</text>
<text x="170" y="160.5">1</text>
<text x="182.5" y="160.5">1</text>
<text x="199.7" y="159.2">3</text>
<text x="204.7" y="161.1">1</text>
<text x="213" y="161.6">CORE_PWEN#</text>
<text x="124.9" y="164.5">2</text>
<text x="132.7" y="163.1">2</text>
<text x="155.6" y="164.8">M_VREF</text>
<text x="170" y="163.1">2</text>
<text x="182.5" y="163.1">2</text>
<text x="199.7" y="164.5">2</text>
<text x="138.7" y="168.3">1</text>
<text x="138.7" y="171.4">2</text>
</g>
<g font-size="1.3" fill="#f00">
<text x="207.9" y="47.9" transform="rotate(-90 207.9 47.9)">2</text>
<text x="207.9" y="45.5" transform="rotate(-90 207.9 45.5)">1</text>
<text x="214.2" y="47.9" transform="rotate(-90 214.2 47.9)">2</text>
<text x="214.2" y="45.5" transform="rotate(-90 214.2 45.5)">1</text>
</g>
<g font-size="1.3" fill="#00f">
<text x="206.6" y="51.7" transform="rotate(-90 206.6 51.7)">0.1uF_25V_OPEN</text>
<text x="211.2" y="48.7" transform="rotate(-90 211.2 48.7)">C44</text>
<text x="212.8" y="52.2" transform="rotate(-90 212.8 52.2)">2200pF_50V_OPEN</text>
<text x="217.4" y="48.7" transform="rotate(-90 217.4 48.7)">C43</text>
</g>
<g font-size="1.2" fill="#00f">
<text x="181.9" y="37.2">5-,7-,10-,11-,12-,21-,36-</text>
<text x="121.5" y="46.3">7-,8-,9-,10-,11-,12-,13-,21-,31-,33-,34-,44-</text>
<text x="165.6" y="59.6">SI7716ADN_T1_GE3</text>
<text x="57.6" y="63.2">13-</text>
<text x="216.1" y="60.5">8-,12-,13-,15-,21-,22-,23-,44-,52-</text>
<text x="57.7" y="69.1">8-,33-,34-</text>
<text x="217.1" y="71.9">POWERPAD_2_0610</text>
<text x="101.2" y="115.7">8-,33-,34-</text>
<text x="101.3" y="125.2">9-,12-,15-,33- 1</text>
<text x="134.1" y="124.2">7-,8-,9-,10-,11-,12-,13-,21-,31-,33-,34-,44-</text>
<text x="76.3" y="136.3">8-,12-,13-,15-,21-,22-,23-,44-,52-</text>
<text x="172" y="139.6">22-,23-</text>
<text x="92.6" y="161.8">4.7uF_6.3v</text>
<text x="92.8" y="158.7">C429</text>
<text x="115.1" y="161.1">8-,11-,13-,33-</text>
<text x="134.3" y="160.5">C400</text>
<text x="203.2" y="161.1">8-,11-,13-,33-</text>
<text x="134.3" y="163.2">1uF_6.3V</text>
<text x="148.9" y="163.6">22-,23-</text>
</g>
<g font-size="1.2" fill="#f00">
<text x="98.8" y="63.2">1</text>
<text x="100.5" y="63.8">PGOOD</text>
<text x="108.3" y="63.8">VBST</text>
<text x="112.6" y="63.2">10</text>
<text x="126.2" y="62.9">2</text>
<text x="131.8" y="62.9">1</text>
<text x="60.9" y="69.2">1</text>
<text x="66.5" y="69.2">2</text>
<text x="98.8" y="66.2">2</text>
<text x="98.8" y="69.4">3</text>
<text x="100.5" y="66.9">TRIP</text>
<text x="100.5" y="70">EN</text>
<text x="108.1" y="66.9">DRVH</text>
<text x="109.6" y="70">SW</text>
<text x="112.6" y="66.2">9</text>
<text x="112.6" y="69.4">8</text>
<text x="98.8" y="72.5">4</text>
<text x="98.8" y="75.6">5</text>
<text x="100.5" y="73.1">VFB</text>
<text x="100.5" y="76.2">RF</text>
<text x="106.5" y="76.6" transform="rotate(-90 106.5 76.6)">GND</text>
<text x="108.3" y="76.2">DRVL</text>
<text x="108.9" y="73.1">V5IN</text>
<text x="112.6" y="72.5">7</text>
<text x="112.6" y="75.6">6</text>
<text x="158.9" y="77">G</text>
<text x="163.9" y="75.5">D</text>
<text x="178.1" y="73.4">1</text>
<text x="199.8" y="73.4">1</text>
<text x="203.5" y="74.8" transform="rotate(-90 203.5 74.8)">1</text>
<text x="78.6" y="83.6">2</text>
<text x="78.6" y="78">1</text>
<text x="94.2" y="81.1">1</text>
<text x="105.8" y="79" transform="rotate(-90 105.8 79)">11</text>
<text x="136.1" y="81.1">1</text>
<text x="163.9" y="80.1">S</text>
<text x="178.1" y="78.9">2</text>
<text x="199.8" y="78.9">2</text>
<text x="203.5" y="80.5" transform="rotate(-90 203.5 80.5)">2</text>
<text x="94.2" y="86.6">2</text>
<text x="136.1" y="86.6">2</text>
<text x="203.5" y="91.9" transform="rotate(-90 203.5 91.9)">1</text>
<text x="203.5" y="97.6" transform="rotate(-90 203.5 97.6)">2</text>
<text x="114.7" y="125.1">2</text>
<text x="141.6" y="148.6">11</text>
<text x="144" y="149.2">TML</text>
<text x="149.2" y="149.2">VDDQSNS</text>
<text x="156.3" y="148.6">1</text>
<text x="141.6" y="150.1">10</text>
<text x="142.2" y="153.3">8</text>
<text x="142.2" y="154.8">7</text>
<text x="142.2" y="151.8">9</text>
<text x="144" y="153.9">GND</text>
<text x="144" y="155.5">S3</text>
<text x="144" y="152.3">S5</text>
<text x="144" y="150.8">VIN</text>
<text x="150.4" y="155.5">VTTSNS</text>
<text x="150.6" y="150.8">VLDOIN</text>
<text x="151.6" y="153.9">PGND</text>
<text x="152.8" y="152.3">VTT</text>
<text x="156.3" y="150.1">2</text>
<text x="156.3" y="153.3">4</text>
<text x="156.3" y="151.8">3</text>
<text x="156.3" y="154.8">5</text>
<text x="189.9" y="151.5">1</text>
<text x="195.5" y="151.5">2</text>
<text x="142.2" y="156.4">6</text>
<text x="144" y="157">VTTREF</text>
</g>
<g font-size=".8" fill="#f00">
<text x="121" y="161">G</text>
<text x="124" y="159.9">D</text>
<text x="200.9" y="159.9">D</text>
<text x="203.7" y="161">G</text>
<text x="124" y="163">S</text>
<text x="200.9" y="163">S</text>
</g>
</svg>
